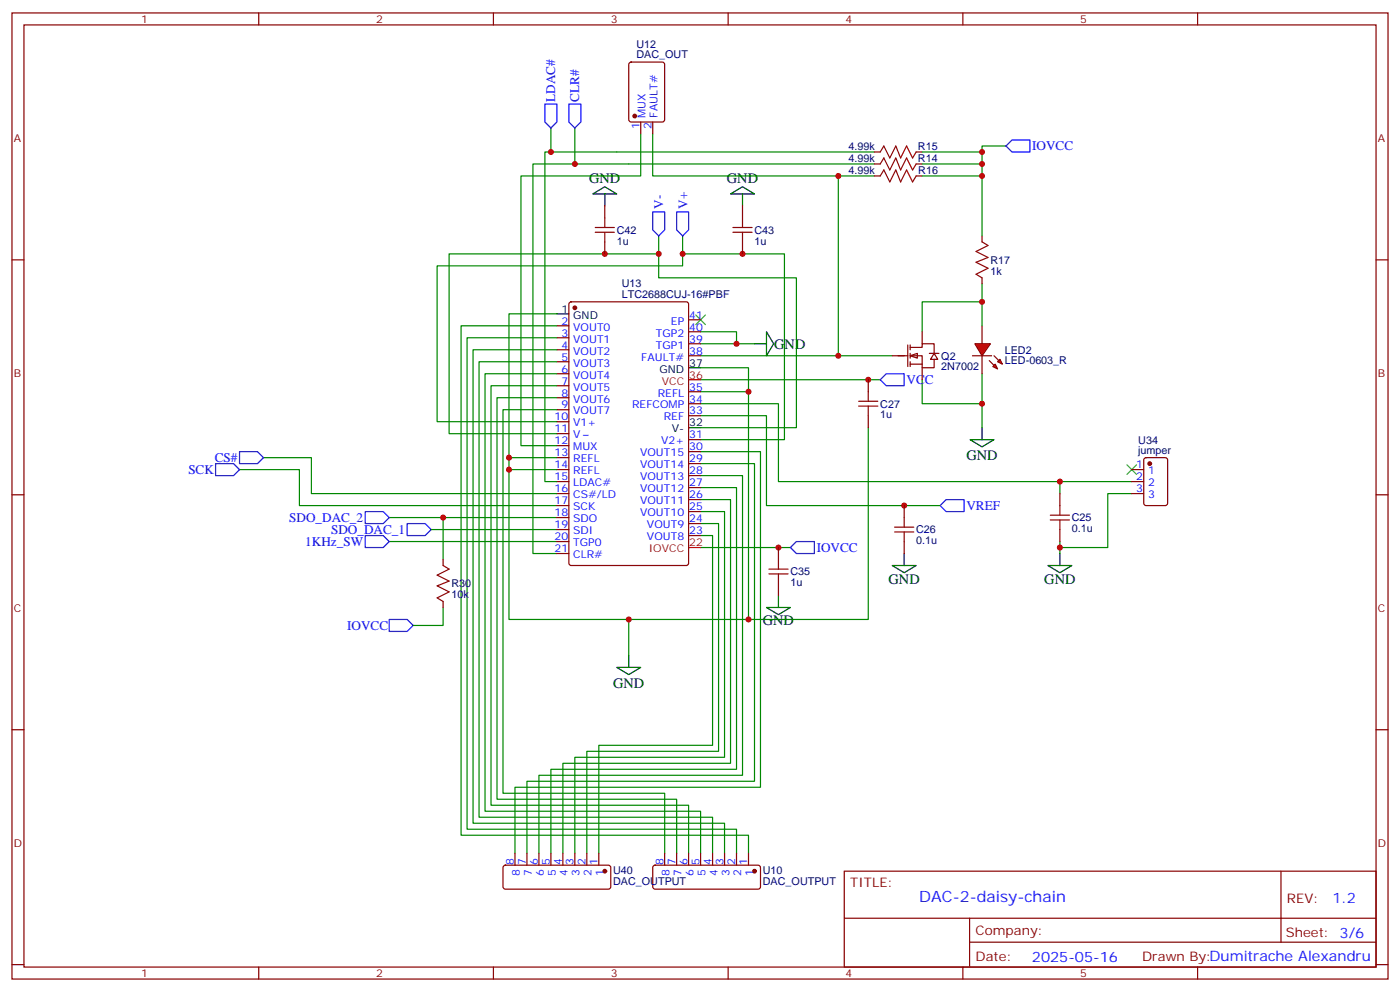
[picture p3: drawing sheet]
<svg xmlns="http://www.w3.org/2000/svg" width="412mm" height="292mm" viewBox="0 0 412 292" stroke-linecap="round" stroke-linejoin="round" font-family="sans-serif">
<g fill="none" stroke="#870000" stroke-width=".35">
<path d="M3.5 3.8h405.4v284.3h-405.4zM7.1 7.3h398.2v277.3h-398.2zM76.2 3.8v3.5M145.3 3.8v3.5M214.5 3.8v3.5M283.6 3.8v3.5M352.8 3.8v3.5M3.5 76.5h3.6M405.3 76.5h3.6M3.5 145.6h3.6M405.3 145.6h3.6M3.5 214.8h3.6"/>
<path d="M405.3 214.8h3.6M248.7 256.4h156.6v28.2h-156.6zM377.3 256.4v20.9M248.7 270.2h156.5M285.6 277.3h119.6M285.6 270.2v14.2M3.5 283.9h3.6M76.2 284.6v3.5M145.3 284.6v3.5M214.5 284.6v3.5M283.6 284.6v3.5M352.8 284.6v3.5"/>
<path d="M405.3 283.9h3.6"/>
</g>
<g fill="none" stroke="#008700" stroke-width=".35">
<path d="M162.3 37.7v7M169.3 37.7v10.6M188.7 39.4v12.4h-35.2v79.4h10.5M192.3 39.4v12.4h54.6v52.9M246.9 51.8h10.6M257.5 44.7h-97v97h3.5M257.5 48.3h-100.5v114.6h7M271.6 44.7h17.7M271.6 48.3h17.7M289.3 51.8v17.6M296.3 43h-7v8.8h-17.7M194 74.7v7.1h40.6v44.1h-28.2"/>
<path d="M194 69.4v5.3h-61.7v52.9h31.7M201.1 74.7v3.5h-72.3v45.9h35.2M201.1 69.4v5.3h30v54.7h-24.7M164 95.9h-28.2v149.9h84.7v5.3M164 99.4h-26.4v144.7h79.4v7M164 92.4h-14.1v42.3M206.4 97.6h10.6v3.6h5.2M289.3 83.5v5.3h-17.7v8.8M289.3 88.8v7.1M164 102.9h-24.7v139.4h74.1v8.8M164 106.5h-22.9v134h68.8v10.6M164 110h-21.1v128.8h63.5v12.3"/>
<path d="M164 113.5h-19.4v123.5h58.2v14.1M164 117.1h-17.6v118.1h52.9v15.9M206.4 108.2h14.1v7.1M206.4 115.3h14.1v67h-35.3M206.4 118.8h22.9v22.9h82.9v3.6M206.4 104.7h56.4M206.4 111.8h52.9M206.4 101.2h10.6M271.6 111.8v7h17.7v7.1M289.3 110v8.8M70.6 138.2h17.6v10.6h75.8M77.6 134.7h14.1v10.6h72.3"/>
<path d="M149.9 138.2h14.1M164 120.6h-15.8v112.9h47.6v17.6M164 134.7h-14.1v47.6h35.3v10.6M206.4 122.3h19.4v26.5h51.1M206.4 132.9h17.6v98.8h-72.3v19.4M206.4 136.5h15.8v93.4h-67v21.2M206.4 140h12.3v88.2h-60v22.9M255.8 125.9v56.4h-35.3M114.7 152.3h49.3M114.7 159.4h49.3M127 155.9h37M130.5 152.3v12.4"/>
<path d="M206.4 143.5h10.6v82.9h-54.7v24.7M206.4 147h8.8v77.6h-49.4v26.5M206.4 150.6h7v72.3h-44.1v28.2M206.4 154.1h5.3v67h-38.8v30M206.4 157.6h3.5v61.8h-33.5v31.7M312.2 159.4v3.5M312.2 141.7h21.2M333.4 145.3h-7.1v15.8h-14.1M130.5 178.8v5.3h-8.8M206.4 161.1h26.4"/>
</g>
<g fill="none" stroke="#000" stroke-width=".35">
<path d="M174.6 57.1l3.6-2.1 3.5 2.1zM178.2 57.1v3.5M215.2 57.1l3.5-2.1 3.5 2.1zM218.7 57.1v3.5M225.8 97.6l2.1 3.6-2.1 3.5zM222.2 101.2h3.6M285.8 129.4h7l-3.5 2.1zM289.3 125.9v3.5M225.8 178.8h7l-3.5 2.1zM229.3 175.3v3.5M262.8 166.4h7.1l-3.6 2.2zM266.3 162.9v3.5"/>
<path d="M308.7 166.4h7l-3.5 2.2zM312.2 162.9v3.5M181.7 196.4h7l-3.5 2.1zM185.2 192.9v3.5"/>
</g>
<g fill="none" stroke="#00f" stroke-width=".35">
<path d="M160.5 30.6h3.5v5.3l-1.7 1.8-1.8-1.8zM167.6 30.6h3.5v5.3l-1.8 1.8-1.7-1.8zM298.1 41.2h5.3v3.5h-5.3l-1.8-1.7zM192.3 62.4h3.5v5.3l-1.8 1.7-1.7-1.7zM199.3 62.4h3.5v5.3l-1.7 1.7-1.8-1.7zM259.3 111.8l1.8-1.8h5.2v3.5h-5.2zM63.5 136.5h5.3l1.8 1.7-1.8 1.8h-5.3zM70.6 132.9h5.2l1.8 1.8-1.8 1.8h-5.2zM107.6 150.6h5.3l1.8 1.7-1.8 1.8h-5.3zM107.6 157.6h5.3l1.8 1.8-1.8 1.7h-5.3zM119.9 154.1h5.3l1.8 1.8-1.8 1.7h-5.3zM278.7 147h5.3v3.6h-5.3l-1.8-1.8z"/>
<path d="M232.8 161.1l1.8-1.7h5.3v3.5h-5.3zM114.7 182.3h5.2l1.8 1.8-1.8 1.7h-5.2z"/>
</g>
<path d="M205 92.7l2.8 2.8M207.8 92.7l-2.8 2.8M332 136.8l2.8 2.8M334.8 136.8l-2.8 2.8" fill="none" stroke="#3c3" stroke-width=".35"/>
<g fill="#c00">
<circle cx="266.3" cy="148.8" r=".88"/>
<circle cx="255.8" cy="111.8" r=".88"/>
<circle cx="220.5" cy="182.3" r=".88"/>
<circle cx="289.3" cy="44.7" r=".88"/>
<circle cx="289.3" cy="48.3" r=".88"/>
<circle cx="289.3" cy="51.8" r=".88"/>
<circle cx="246.9" cy="51.8" r=".88"/>
<circle cx="246.9" cy="104.7" r=".88"/>
<circle cx="289.3" cy="118.8" r=".88"/>
<circle cx="289.3" cy="88.8" r=".88"/>
<circle cx="149.9" cy="134.7" r=".88"/>
<circle cx="220.5" cy="115.3" r=".88"/>
<circle cx="185.2" cy="182.3" r=".88"/>
<circle cx="149.9" cy="138.2" r=".88"/>
<circle cx="229.3" cy="161.1" r=".88"/>
<circle cx="194" cy="74.7" r=".88"/>
<circle cx="201.1" cy="74.7" r=".88"/>
<circle cx="178.2" cy="74.7" r=".88"/>
<circle cx="218.7" cy="74.7" r=".88"/>
<circle cx="312.2" cy="161.1" r=".88"/>
<circle cx="312.2" cy="141.7" r=".88"/>
<circle cx="169.3" cy="48.3" r=".88"/>
<circle cx="162.3" cy="44.7" r=".88"/>
<circle cx="217" cy="101.2" r=".88"/>
<circle cx="130.5" cy="152.3" r=".88"/>
</g>
<g fill="none" stroke="#a10000" stroke-width=".35">
<path d="M259.3 48.3l1-1.8 1.8 3.5 1.8-3.5 1.4 3.5 1.8-3.5 1.7 3.5 1.1-1.7M259.3 44.7l1-1.7 1.8 3.5 1.8-3.5 1.4 3.5 1.8-3.5 1.7 3.5 1.1-1.8M259.3 51.8l1-1.8 1.8 3.6 1.8-3.6 1.4 3.6 1.8-3.6 1.7 3.6 1.1-1.8M252.9 119.5h5.7M252.9 118.1h5.7M255.8 115.3v2.8M255.8 119.5v2.8M263.5 156.6h5.7M263.5 155.2h5.7M266.3 152.3v2.9M266.3 156.6v2.8M309.4 153h5.6"/>
<path d="M309.4 151.6h5.6M312.2 148.8v2.8M312.2 153v2.9"/>
</g>
<path d="M257.5 48.3h1.8M257.5 44.7h1.8M257.5 51.8h1.8M269.9 48.3h1.7M269.9 44.7h1.7M269.9 51.8h1.7M255.8 111.8v3.5M255.8 122.3v3.6M266.3 148.8v3.5M266.3 159.4v3.5M312.2 145.3v3.5M312.2 155.9v3.5" fill="none" stroke="#870000" stroke-width=".35"/>
<g fill="#f00" stroke="#870000" stroke-width=".35">
<path d="M287.2 101.2h4.5l-2.4 3.5z"/>
<path d="M286.5 104.7h5.6z"/>
</g>
<g fill="#870000" stroke="#870000" stroke-width=".35">
<path d="M292.8 104.7l1.4 1.4z"/>
<path d="M291.4 106.1l1.4 1.4z"/>
</g>
<g fill="#f00" stroke="#870000" stroke-width=".35">
<path d="M294.6 105.8l.7 1.4-1.4-.7z"/>
<path d="M292.5 107.9l.7-.7 .7 1.4z"/>
</g>
<path d="M289.3 69.4v1.8M289.3 81.8v1.7M289.3 95.9v5.3M289.3 104.7v5.3" fill="none" stroke="#870000" stroke-width=".35"/>
<path d="M289.3 71.2l1.7 1-3.5 1.8 3.5 1.8-3.5 1.4 3.5 1.8-3.5 1.7 1.8 1.1" fill="none" stroke="#a10000" stroke-width=".35"/>
<g fill="#fff" stroke="#870000" stroke-width=".35">
<path d="M268.1 104.7l2.1-.7v1.4z"/>
<path d="M275.2 104l1 1.8h-2.1z"/>
</g>
<g fill="none" stroke="#870000" stroke-width=".35">
<path d="M185.4 18.5l.5-.2h9.2l.6 .4 .1 16.5-.5 .7h-9.4l-.6-.4-.1-16.5zM188.7 35.9v3.5M192.3 35.9v3.5M178.2 60.6v3.5M178.2 71.2v3.5M218.7 60.6v3.5M218.7 71.2v3.5M164 99.4h3.6M164 95.9h3.6M167.8 89l.5-.2h33.8l.7 .5v76.4l-.4 .7h-34.1l-.7-.4v-76.5zM202.8 94.1h3.6M202.8 97.6h3.6"/>
<path d="M271.6 97.6v3.6M164 117.1h3.6M164 113.5h3.6M164 110h3.6M164 106.5h3.6M164 102.9h3.6M202.8 104.7h3.6M202.8 101.2h3.6M202.8 115.3h3.6M202.8 118.8h3.6M262.8 104.7h4.6M267.4 101.5v6.4"/>
<path d="M268.1 102.2h3.5v-1h3.6v2.8M268.1 104.7h3.5v3.5h3.6v-2.4M268.1 107.2h3.5M268.1 101.5v1.4M268.1 104v1.4M268.1 106.5v1.4M271.6 108.2v3.6M273.8 104h2.8M164 138.2h3.6M164 134.7h3.6M164 131.2h3.6M164 127.6h3.6"/>
<path d="M164 124.1h3.6M164 120.6h3.6M202.8 122.3h3.6M202.8 129.4h3.6M202.8 132.9h3.6M202.8 136.5h3.6M202.8 140h3.6M333.4 138.2h3.5M337.1 134.9l.5-.2h5.7l.6 .4 .1 13-.5 .6-5.9 .1-.6-.5-.1-12.9zM164 159.4h3.6M164 155.9h3.6M164 152.3h3.6"/>
<path d="M164 148.8h3.6M164 145.3h3.6M164 141.7h3.6M202.8 143.5h3.6M202.8 147h3.6M202.8 150.6h3.6M202.8 154.1h3.6M202.8 157.6h3.6M333.4 145.3h3.5M333.4 141.7h3.5M130.5 164.7v1.7M130.5 177v1.8"/>
<path d="M164 162.9h3.6M229.3 161.1v3.6M229.3 171.7v3.6M148.4 254.8l.5-.2h30.3l.5 .2 .2 .5v5.7l-.2 .5-.5 .2h-30.3l-.5-.2-.2-.5v-5.7zM151.7 251.1v3.5M155.2 251.1v3.5M158.7 251.1v3.5M162.3 251.1v3.5M165.8 251.1v3.5M169.3 251.1v3.5M172.9 251.1v3.5M176.4 251.1v3.5"/>
<path d="M192.5 254.8l.5-.2h30.3l.5 .2 .2 .5v5.7l-.2 .5-.5 .2h-30.3l-.5-.2-.2-.5v-5.7zM195.8 251.1v3.5M199.3 251.1v3.5M202.8 251.1v3.5M206.4 251.1v3.5M209.9 251.1v3.5M213.4 251.1v3.5M217 251.1v3.5M220.5 251.1v3.5"/>
</g>
<path d="M164 92.4h3.6M202.8 108.2h3.6M202.8 125.9h3.6" fill="none" stroke="#000" stroke-width=".35"/>
<path d="M202.8 111.8h3.6M202.8 161.1h3.6" fill="none" stroke="#f00" stroke-width=".35"/>
<g fill="#870000" stroke="#870000" stroke-width=".35">
<circle cx="169.3" cy="90.6" r=".53"/>
<circle cx="338.7" cy="136.5" r=".53"/>
<circle cx="187" cy="34.1" r=".53"/>
<circle cx="222.2" cy="256.4" r=".53"/>
<circle cx="178.2" cy="256.4" r=".53"/>
</g>
<g fill="none" stroke="#a10000" stroke-width=".35">
<path d="M175.3 68.4h5.7M175.3 67h5.7M178.2 64.1v2.9M178.2 68.4v2.8M215.9 68.4h5.6M215.9 67h5.6M218.7 64.1v2.9M218.7 68.4v2.8M130.5 166.4l1.8 1.1-3.5 1.8 3.5 1.7-3.5 1.4 3.5 1.8-3.5 1.8 1.7 1M226.5 168.9h5.6M226.5 167.5h5.6M229.3 164.7v2.8"/>
<path d="M229.3 168.9v2.8"/>
</g>
<text font-size="4.6" fill="#00f" x="270.8" y="265.4">DAC-2-daisy-chain</text>
<g font-size="4.2">
<text x="173.6" y="53.9">GND</text>
<text x="214.1" y="53.9">GND</text>
<text x="228.1" y="102.6">GND</text>
<text x="284.7" y="135.5">GND</text>
<text x="261.8" y="171.7">GND</text>
<text x="307.6" y="171.7">GND</text>
<text x="224.7" y="184.1">GND</text>
<text x="180.6" y="202.5">GND</text>
</g>
<g font-size="4.2" fill="#00f">
<text x="392.5" y="265.7">1.2</text>
<text x="304" y="283">2025-05-16</text>
</g>
<g font-size="3.9" fill="#00f">
<text x="163.5" y="29.9" transform="rotate(-90 163.5 29.9)">LDAC#</text>
<text x="170.6" y="29.9" transform="rotate(-90 170.6 29.9)">CLR#</text>
<text x="304.1" y="44.3">IOVCC</text>
<text x="195.4" y="61.5" transform="rotate(-90 195.4 61.5)">V-</text>
<text x="202.5" y="61.5" transform="rotate(-90 202.5 61.5)">V+</text>
<text x="267.1" y="113">VCC</text>
<text x="63.3" y="136">CS#</text>
<text x="55.5" y="139.5">SCK</text>
<text x="85.2" y="153.6">SDO_DAC_2</text>
<text x="284.7" y="150.1">VREF</text>
<text x="89.9" y="160.7">1KHz_SW</text>
<text x="97.5" y="157.1">SDO_DAC_1</text>
<text x="240.6" y="162.4">IOVCC</text>
<text x="102.3" y="185.3">IOVCC</text>
</g>
<g font-size="3.9" fill="#800">
<text x="250.5" y="261">TITLE:</text>
<text x="379.1" y="265.7">REV:</text>
<text x="287.4" y="275.2">Company:</text>
<text x="378.7" y="275.8">Sheet: 3/6</text>
<text x="287.4" y="282.9">Date:</text>
<text x="336.4" y="282.9">Drawn By:Dumitrache Alexandru</text>
</g>
<g font-size="3.2" fill="#800">
<text x="41.6" y="6.8">1</text>
<text x="110.8" y="6.8">2</text>
<text x="179.9" y="6.8">3</text>
<text x="249.1" y="6.8">4</text>
<text x="318.2" y="6.8">5</text>
<text x="4.1" y="41.9">A</text>
<text x="405.9" y="41.9">A</text>
<text x="4.1" y="111.1">B</text>
<text x="405.9" y="111.1">B</text>
<text x="4.1" y="180.2">C</text>
<text x="405.9" y="180.2">C</text>
<text x="4.1" y="249.3">D</text>
<text x="405.9" y="249.3">D</text>
<text x="41.6" y="287.6">1</text>
<text x="110.8" y="287.6">2</text>
<text x="179.9" y="287.6">3</text>
<text x="249.1" y="287.6">4</text>
<text x="318.2" y="287.6">5</text>
</g>
<g font-size="3.2" fill="#000080">
<text x="187.5" y="17.2">DAC_OUT</text>
<text x="187.5" y="14">U12</text>
<text x="249.9" y="47.6">4.99k</text>
<text x="250" y="44.1">4.99k</text>
<text x="270.4" y="47.6">R14</text>
<text x="270.4" y="44.1">R15</text>
<text x="250" y="51.2">4.99k</text>
<text x="270.5" y="51.2">R16</text>
<text x="181.7" y="68.8">C42</text>
<text x="222.2" y="68.8">C43</text>
<text x="181.7" y="72">1u</text>
<text x="222.2" y="72">1u</text>
<text x="291.7" y="77.6">R17</text>
<text x="291.7" y="80.8">1k</text>
<text x="183.2" y="87.6">LTC2688CUJ-16#PBF</text>
<text x="183.2" y="84.3">U13</text>
<text x="277.3" y="105.9">Q2</text>
<text x="296" y="107.2">LED-0603_R</text>
<text x="296" y="104.1">LED2</text>
<text x="277.3" y="109">2N7002</text>
<text x="259.3" y="120">C27</text>
<text x="259.3" y="123.2">1u</text>
<text x="335.3" y="130.6">U34</text>
<text x="335.3" y="133.6">jumper</text>
<text x="315.7" y="153.5">C25</text>
<text x="269.9" y="160.2">0.1u</text>
<text x="269.9" y="157">C26</text>
<text x="315.7" y="156.7">0.1u</text>
<text x="133" y="172.9">R30</text>
<text x="232.8" y="172.6">1u</text>
<text x="232.8" y="169.4">C35</text>
<text x="133" y="176">10k</text>
<text x="180.6" y="257.2">U40</text>
<text x="224.7" y="257.2">U10</text>
<text x="180.6" y="260.4">DAC_OUTPUT</text>
<text x="224.7" y="260.4">DAC_OUTPUT</text>
</g>
<g font-size="3.2" fill="#00f">
<text x="190.1" y="34.6" transform="rotate(-90 190.1 34.6)">MUX</text>
<text x="193.7" y="34.6" transform="rotate(-90 193.7 34.6)">FAULT#</text>
<text x="188.4" y="38.1" transform="rotate(-90 188.4 38.1)">1</text>
<text x="191.9" y="38.1" transform="rotate(-90 191.9 38.1)">2</text>
<text x="165.4" y="95.5">2</text>
<text x="197.6" y="95.5">EP</text>
<text x="203" y="93.8">41</text>
<text x="165.4" y="99.1">3</text>
<text x="168.9" y="100.8">VOUT1</text>
<text x="168.9" y="97.3">VOUT0</text>
<text x="193.2" y="99.1">TGP2</text>
<text x="203" y="97.3">40</text>
<text x="203" y="100.8">39</text>
<text x="165.4" y="106.1">5</text>
<text x="165.4" y="102.6">4</text>
<text x="168.9" y="107.9">VOUT3</text>
<text x="168.9" y="104.4">VOUT2</text>
<text x="188.9" y="106.1">FAULT#</text>
<text x="193.2" y="102.6">TGP1</text>
<text x="203" y="104.4">38</text>
<text x="165.4" y="113.2">7</text>
<text x="165.4" y="109.6">6</text>
<text x="168.9" y="111.4">VOUT4</text>
<text x="165.4" y="116.7">8</text>
<text x="168.9" y="118.5">VOUT6</text>
<text x="168.9" y="114.9">VOUT5</text>
<text x="193.7" y="116.7">REFL</text>
<text x="203" y="114.9">35</text>
<text x="203" y="118.5">34</text>
<text x="163.4" y="123.8">10</text>
<text x="165.4" y="120.2">9</text>
<text x="168.9" y="125.5">V1+</text>
<text x="168.9" y="122">VOUT7</text>
<text x="186.2" y="120.2">REFCOMP</text>
<text x="195.5" y="123.8">REF</text>
<text x="203" y="122">33</text>
<text x="163.4" y="130.8">12</text>
<text x="163.4" y="127.3">11</text>
<text x="168.9" y="129">V</text>
<text x="194.8" y="130.8">V2+</text>
<text x="203" y="129">31</text>
<text x="163.4" y="137.9">14</text>
<text x="163.4" y="134.3">13</text>
<text x="168.9" y="136.1">REFL</text>
<text x="168.9" y="132.6">MUX</text>
<text x="188.6" y="134.3">VOUT15</text>
<text x="188.6" y="137.9">VOUT14</text>
<text x="203" y="132.6">30</text>
<text x="203" y="136.1">29</text>
<text x="334.7" y="137.9">1</text>
<text x="163.4" y="141.4">15</text>
<text x="168.9" y="143.2">LDAC#</text>
<text x="168.9" y="139.6">REFL</text>
<text x="188.6" y="141.4">VOUT13</text>
<text x="203" y="139.6">28</text>
<text x="203" y="143.2">27</text>
<text x="334.7" y="141.4">2</text>
<text x="338.2" y="139.6">1</text>
<text x="338.2" y="143.2">2</text>
<text x="163.4" y="148.4">17</text>
<text x="163.4" y="144.9">16</text>
<text x="168.9" y="146.7">CS#/LD</text>
<text x="188.6" y="144.9">VOUT12</text>
<text x="188.6" y="148.4">VOUT11</text>
<text x="203" y="146.7">26</text>
<text x="334.7" y="144.9">3</text>
<text x="338.2" y="146.7">3</text>
<text x="163.4" y="155.5">19</text>
<text x="163.4" y="152">18</text>
<text x="168.9" y="153.7">SDO</text>
<text x="168.9" y="150.2">SCK</text>
<text x="188.6" y="152">VOUT10</text>
<text x="190.6" y="155.5">VOUT9</text>
<text x="203" y="150.2">25</text>
<text x="203" y="153.7">24</text>
<text x="163.4" y="159">20</text>
<text x="168.9" y="160.8">TGP0</text>
<text x="168.9" y="157.3">SDI</text>
<text x="190.6" y="159">VOUT8</text>
<text x="203" y="157.3">23</text>
<text x="163.4" y="162.6">21</text>
<text x="168.9" y="164.3">CLR#</text>
<text x="151.3" y="254.5" transform="rotate(-90 151.3 254.5)">8</text>
<text x="153.1" y="258" transform="rotate(-90 153.1 258)">8</text>
<text x="154.9" y="254.5" transform="rotate(-90 154.9 254.5)">7</text>
<text x="156.6" y="258" transform="rotate(-90 156.6 258)">7</text>
<text x="158.4" y="254.5" transform="rotate(-90 158.4 254.5)">6</text>
<text x="160.2" y="258" transform="rotate(-90 160.2 258)">6</text>
<text x="161.9" y="254.5" transform="rotate(-90 161.9 254.5)">5</text>
<text x="163.7" y="258" transform="rotate(-90 163.7 258)">5</text>
<text x="165.5" y="254.5" transform="rotate(-90 165.5 254.5)">4</text>
<text x="167.2" y="258" transform="rotate(-90 167.2 258)">4</text>
<text x="169" y="254.5" transform="rotate(-90 169 254.5)">3</text>
<text x="170.7" y="258" transform="rotate(-90 170.7 258)">3</text>
<text x="172.5" y="254.5" transform="rotate(-90 172.5 254.5)">2</text>
<text x="174.3" y="258" transform="rotate(-90 174.3 258)">2</text>
<text x="176" y="254.5" transform="rotate(-90 176 254.5)">1</text>
<text x="177.8" y="258" transform="rotate(-90 177.8 258)">1</text>
<text x="195.4" y="254.5" transform="rotate(-90 195.4 254.5)">8</text>
<text x="197.2" y="258" transform="rotate(-90 197.2 258)">8</text>
<text x="199" y="254.5" transform="rotate(-90 199 254.5)">7</text>
<text x="200.7" y="258" transform="rotate(-90 200.7 258)">7</text>
<text x="202.5" y="254.5" transform="rotate(-90 202.5 254.5)">6</text>
<text x="204.3" y="258" transform="rotate(-90 204.3 258)">6</text>
<text x="206" y="254.5" transform="rotate(-90 206 254.5)">5</text>
<text x="207.8" y="258" transform="rotate(-90 207.8 258)">5</text>
<text x="209.5" y="254.5" transform="rotate(-90 209.5 254.5)">4</text>
<text x="211.3" y="258" transform="rotate(-90 211.3 258)">4</text>
<text x="213.1" y="254.5" transform="rotate(-90 213.1 254.5)">3</text>
<text x="214.8" y="258" transform="rotate(-90 214.8 258)">3</text>
<text x="216.6" y="254.5" transform="rotate(-90 216.6 254.5)">2</text>
<text x="218.4" y="258" transform="rotate(-90 218.4 258)">2</text>
<text x="220.1" y="254.5" transform="rotate(-90 220.1 254.5)">1</text>
<text x="221.9" y="258" transform="rotate(-90 221.9 258)">1</text>
</g>
<g font-size="3.2">
<text x="165.4" y="92">1</text>
<text x="168.9" y="93.8">GND</text>
<text x="203" y="107.9">37</text>
<text x="194.3" y="109.6">GND</text>
<text x="203" y="125.5">32</text>
<text x="197.9" y="127.3">V-</text>
</g>
<g font-size="3.2" fill="#f00">
<text x="194.9" y="113.2">VCC</text>
<text x="203" y="111.4">36</text>
<text x="203" y="160.8">22</text>
<text x="191.1" y="162.6">IOVCC</text>
</g>
</svg>
